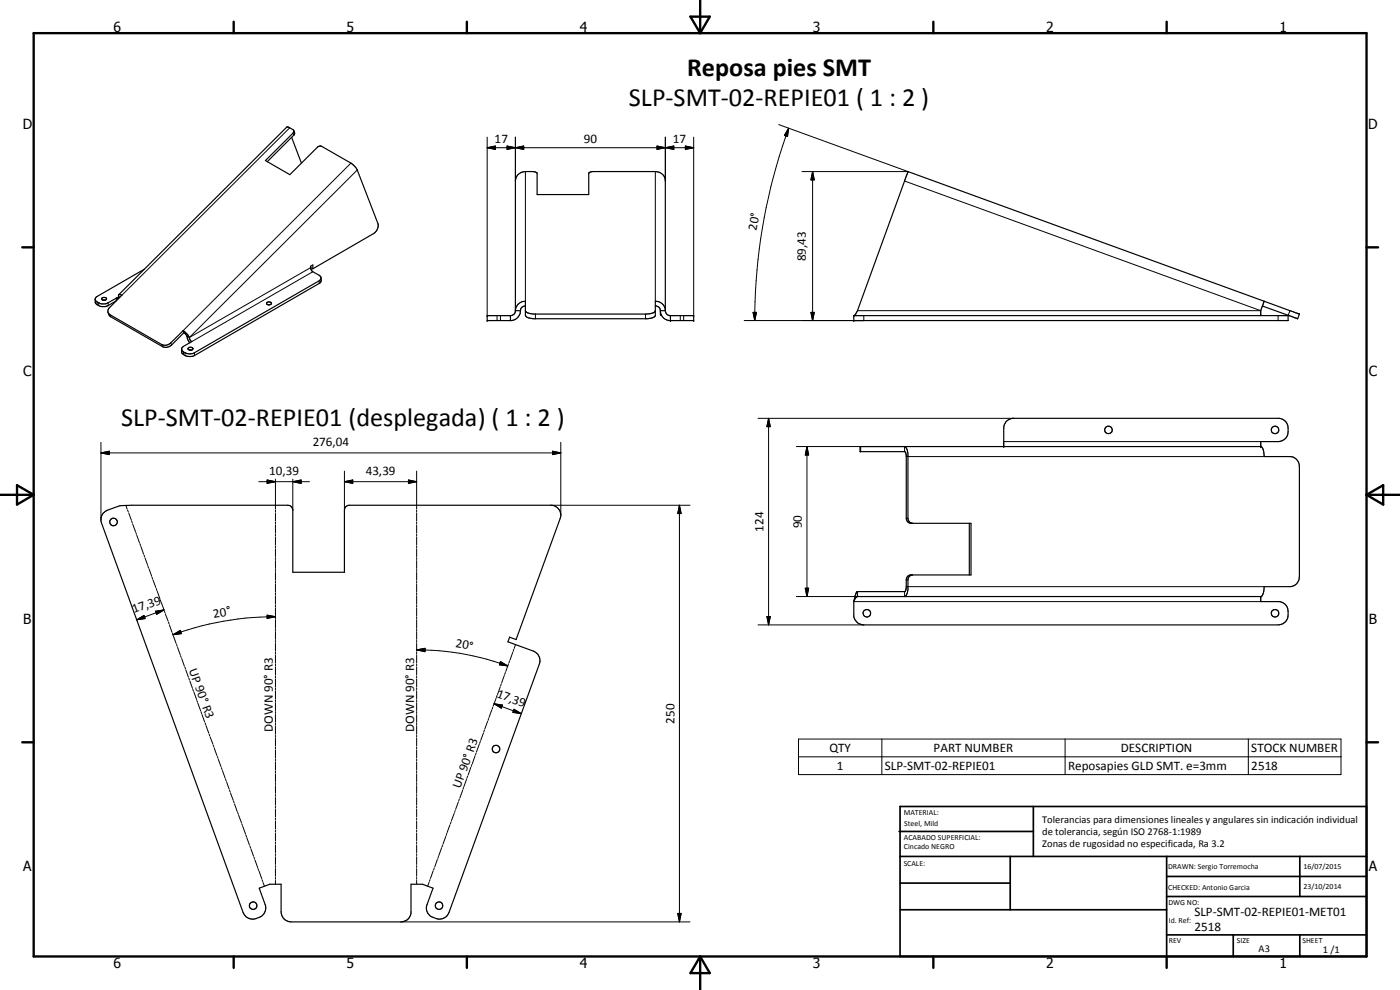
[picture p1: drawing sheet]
<svg xmlns="http://www.w3.org/2000/svg" width="420mm" height="297mm" viewBox="0 0 420 297" stroke-linecap="round" stroke-linejoin="round" font-family="sans-serif">
<g fill="none" stroke="#000" stroke-width=".35">
<path d="M88.2 39.2l.2 .8-.1 .4-8.1 8.1M87.5 41.2l3 7.7M30.6 89.5v-.1a.73 .73 0 0 1 .8-.2 .73 .73 0 0 1 .5 .7 .86 .86 0 0 1-1.4-.3zM31 90.1h.5M32.5 93.8l.5 .6 15.5 9a2.38 2.38 0 0 0 2.8-.5l3.6-3.7M34.9 89.5l-2.4 1.3a3.1 3.1 0 0 1-3.6-.4l-.3-.5M34.9 89.5v.7M35.6 88.4l1 .2-3.9 3.9a1.82 1.82 0 0 0 .4 2.4l15.7 9.1a2.38 2.38 0 0 0 2.7-.5l3.7-3.7M35.6 89l.3 .2M35.6 89l-.2 .5h-.5M35.6 88.4v.6M43.3 80.8l-14.1 8.1-.6 .6a1.6 1.6 0 0 0 1.3 2.3l2 .1 2.9-1.6"/>
<path d="M54.9 99.2l1.3 1.1 .6 1M54.9 99.2l.3 .6M55.2 99.8l.9 1.1M80 90.8a.74 .74 0 0 1 .9-.3 .74 .74 0 0 1 .5 .7 .86 .86 0 0 1-1.4-.2zM80.5 91.4h.5M93.2 80.2l.7 .4M93.9 80.6l18.2-10.5a2.95 2.95 0 0 0 1.3-3l-6.6-16.8-1.5-1.4-8.7-5-.6-.1-.6 .2-8.4 8.4-7.3-4.2 8.5-8.6-.3-.7-1.8-.8-50.5 50.3M93.9 80.6v-1.1l-.7 .4v.8l.4 .6 2.2 1.3a.89 .89 0 0 1 .5 .8 .89 .89 0 0 1-.5 .8l-37.4 21.6a2.87 2.87 0 0 1-3.9-.9M96.4 83.4l-.1 1.2-.3 .3-37.6 21.8a3 3 0 0 1-3.9-1l.2-1.4 2.9-1.8-.6-.6-.2-.6M153.2 94.7v1.5M154.7 93.2h1.5M154.7 93.2v-38.9a2.92 2.92 0 0 1 3-2.8h2.3l1.2 .4v6.5h15.5v-6.4l.7-.4 19.3-.1a2.97 2.97 0 0 1 3 2.4v39.3"/>
<path d="M154.7 93.2l-.4 1.1-1.1 .4M156.2 93.2a3 3 0 0 1-2.6 3h-7.4v-1.5h7M157.7 91.8a1.38 1.38 0 0 0-1.5 1.4M157.7 93.2a2.51 2.51 0 0 0 2.6 1h33.8a3.4 3.4 0 0 0 2.6-.9M196.7 91.8a1.38 1.38 0 0 1 1.5 1.4M198.2 93.2v1.3h.3M198.2 93.6a2.97 2.97 0 0 0 2.6 2.6h7.4v-1.5h-7M198.2 93.2h1.5M199.7 92.8a2.97 2.97 0 0 0-3-2.4v4.3a2.59 2.59 0 0 1-2.2 .9h-34.6a2.46 2.46 0 0 1-2.2-1v-4.2a2.97 2.97 0 0 0-3 2.8M199.7 93.2l.1 .6a1.34 1.34 0 0 0 1.4 .9M201.2 94.7v1.5M256.2 94.7h130.4v1.5h-130.4z"/>
<path d="M378.9 91.8l-.5 1.4v1.5M379.4 90.4l10.6 3.8-.7 1.4-10.4-3.8M379.4 90.4l-106.9-38.9-15.2 41.7-.5 1.1-.6 .4M379.4 90.4l-.5 1.4M379.4 90.4h.1M56.1 100.9l.2 .8 .7 1.2M56.1 100.9l.7 .4M56.9 105a.45 .45 0 0 1-.5-.5 .45 .45 0 0 1 .7-.3l.8 .4-.5 .5M56.9 105h.5M56.9 105l.2 .1M271.5 134a2.35 2.35 0 0 1 1 2.2v19.3a1.53 1.53 0 0 0 1.4 1.5M301.2 134v-5.5a2.93 2.93 0 0 1 2.7-3h80.1a3.2 3.2 0 0 1 2.6 4 2.96 2.96 0 0 1-3 3h-5.2v1.5"/>
<path d="M378.4 134a1.87 1.87 0 0 1 .9 1.8l.1 1.2h7.7a2.92 2.92 0 0 1 2.9 3v33a2.89 2.89 0 0 1-2.9 3h-7.7a3.8 3.8 0 0 1-.9 3h-121.2M378.4 134h-120.3v1.5h13.5l.2 .3 .2 .9v18.8a1.53 1.53 0 0 0 1.4 1.5h18v15.5h-18.3l-.7 .4-.3 .5-.1 2.9-.4 1.2h-14.4l-.4 .7-.6 2.3M31 154l.6-.5a13.3 13.3 0 0 1 8-1.9l47.3 .1 .7 .6 .3 .8v18.6h15.5v-18.6a1.45 1.45 0 0 1 1.4-1.5h60.5a2.97 2.97 0 0 1 2.8 4l-13.2 36.3-2-.7-.5 1.4 7.7 2.8a3 3 0 0 1 1.8 3.8l-27.2 74.6a3.2 3.2 0 0 1-4.7 1.5 2.99 2.99 0 0 1-1.8-3.9l1.8-4.9-3.2-1.2h-3.5v8.7a3 3 0 0 1-3 2.6h-32.9a3 3 0 0 1-3-3v-8.3h-3.4l-3.2 1.2 1.8 4.9a3.5 3.5 0 0 1-2.2 4.2 3.5 3.5 0 0 1-4.4-1.8l-42.7-117.6a3 3 0 0 1 .7-2.2zM290.9 157v15.5M257.3 179l-.4 .2-.7 1.3M257.3 177.5v1.5M273.6 172.5l-.7 .4-.3 .5-.2 3.8-.3 1.2-.5 .6M378.4 179v1.5h5.6a3.2 3.2 0 0 1 2.6 4 2.96 2.96 0 0 1-3 3h-124.4a3.1 3.1 0 0 1-3-2.6v-4.4"/>
<circle cx="332.7" cy="129" r="1.15"/>
<circle cx="382.6" cy="129" r="1.11"/>
<circle cx="34.1" cy="156.6" r="1.14"/>
<circle cx="260.2" cy="184" r="1.12"/>
<circle cx="382.7" cy="184" r="1.13"/>
<circle cx="148.9" cy="224.7" r="1.12"/>
<circle cx="76" cy="271.7" r="1.12"/>
<circle cx="131.8" cy="271.8" r="1.13"/>
</g>
<g fill="none" stroke="#000" stroke-width=".3">
<path d="M86.9 38.4l-50.3 50.2M87.9 40l.3 .6M233.7 37.4l38.8 14.1h-31.8M236.7 38.5l-.4 2.5-.9-.4zM236.7 38.5a168.5 168.5 0 0 0-10.2 57.7M105.3 48.9l-50.4 50.3M107.2 51l-50.4 50.3 36.4-21M146.2 44.3l2.5-.5v1zM146.2 44.3h62M146.2 41.1v53.6M152.2 43.8l2.5 .5-2.5 .5zM152.2 43.8l5 1v-1l-5 1z"/>
<path d="M154.7 44.3l2.5-.5v1zM154.7 41.1v13.2M157.7 51.5v38.9M196.7 51.5v38.9M197.2 43.8l2.5 .5-2.5 .5zM199.7 44.3l2.5-.5v1zM199.7 41.1v13.2M205.7 43.8l2.5 .5-2.5 .5zM208.2 41.1v53.6M243.9 51.5l.5 2.5h-1zM243.9 51.5v44.7M271.5 54.3l106.9 38.9h-121.1"/>
<path d="M29.2 90.6v.8M29.6 90.8v.9M32.5 90.8v.9M33 94.4l.2 .6M35.6 89l-.7 .5M93.9 81.5l-36.3 21M95.8 84.2v.8M149.2 94.7v1.5M150.2 94.7v1.5M160.7 94.2v1.4M193.7 94.2v1.4M204.2 94.7v1.5"/>
<path d="M205.2 94.7v1.5M226 93.7h1l-.5 2.5zM243.4 93.7h1l-.5 2.5zM259.2 94.7v1.5h-35.9M383.6 94.7v1.5M387.1 93.2l-.5 1.4M48.5 103.4l.3 .6M51.3 102.9l.2 .6M55.1 105.6v.8M55.5 105.8v.9M58.4 105.8v.9M30.3 135.9l2.5-.5v1z"/>
<path d="M30.3 135.9h138M30.3 132.7v23.2M165.8 135.4l2.5 .5-2.5 .5zM168.3 132.7v21.9M227.5 125.5h76.7M230.7 125.5l.5 2.5h-1zM230.7 125.5v62M239 134h32.5v1.5M242.2 134l.5 2.5h-1zM242.2 134v45M258.3 134v1.5M272 137h107.4"/>
<path d="M301.2 132.5h77.2M37.8 151.6l.4 1.2M38.3 153.1l.2 .5M38.6 153.9l.8 2.2M39.5 156.4l.2 .6M39.8 157.3l.9 2.2M40.8 159.8l.2 .5M77.7 144.5h15.2M80.2 144l2.5 .5-2.5 .5zM82.7 143.8v9M82.7 153.1v.6M82.7 154v2.3"/>
<path d="M82.7 156.6v.6M82.7 157.5v2.4M87.9 144.5l2.5-.5v1zM87.9 143.8v9.3M103.4 144.5l2.5-.5v1zM103.4 144.5h21.6M103.4 141.4v11.7M122.6 144l2.4 .5-2.4 .5zM125 141.4v11.4M125 153.1v.6M125 154v2.3M125 156.6v.6"/>
<path d="M125 157.5v2.4M165.3 151.6h41.8M203.9 151.6l.5 2.5h-1zM203.9 151.6v125M272 155.5h.5M41.1 160.6l.8 2.3M42 163.1l.2 .6M42.3 164l.8 2.2M43.2 166.5l.2 .5M43.5 167.3l.8 2.3M44.4 169.8l.2 .6M44.7 170.7l.8 2.2"/>
<path d="M45.6 173.2l.2 .6M45.9 174l.9 2.3M46.9 176.6l.2 .6M47.2 177.4l.8 2.3M48.1 180l.2 .5M82.7 160.2v.6M82.7 161.1v2.3M82.7 163.7v.6M82.7 164.6v2.4M82.7 167.3v.6M82.7 168.2v2.4M82.7 170.9v.5"/>
<path d="M82.7 171.7v2.4M82.7 174.4v.6M82.7 175.3v2.4M82.7 177.9v.7M82.7 178.8v2.4M125 160.2v.6M125 161.1v2.3M125 163.7v.6M125 164.6v2.4M125 167.3v.6M125 168.2v2.4M125 170.9v.5"/>
<path d="M125 171.7v2.4M125 174.4v.6M125 175.3v2.4M125 177.9v.7M125 178.8v2.4M241.7 176.5h1l-.5 2.5zM271.5 177.5v1.5h-32.5M272 174h.5M272 176h107.4M41.1 186l2.1-1.3 .3 .9zM46.7 183.4l2.5-.4-2.2 1.3zM48.4 180.8l.8 2.2"/>
<path d="M49.2 183l-8.1 3M49.3 183.3l.2 .6M49.6 184.1l.8 2.3M50.5 186.6l.2 .6M50.8 187.5l.8 2.2M51.8 190l.2 .6M51.9 190.5l2.2-1.4 .3 1zM52.1 190.9l.8 2.2M53 193.4l.2 .5M53.3 194.2l.8 2.3M54.2 196.7l.2 .6M54.5 197.6l.8 2.2"/>
<path d="M80.2 184.6l2.5 .4-2.5 .5zM82.7 181.5v.6M82.7 182.4v2.4M82.7 185v.7M82.7 185.9v2.4M82.7 188.6v.6M82.7 189.5v2.4M82.7 192.2v.5M82.7 193v2.4M82.7 195.7v.6M82.7 196.6v2.4M82.7 199.3v.6"/>
<path d="M82.7 185a90.8 90.8 0 0 0-30.8 5.5M125 195l2.6-.5-.1 1zM125 181.5v.6M125 182.4v2.4M125 185v.7M125 185.9v2.4M125 188.6v.6M125 189.5v2.4M125 192.2v.5M125 193v2.4M125 195.7v.6M125 196.6v2.4"/>
<path d="M125 199.3v.6M125 195a78.2 78.2 0 0 1 27.4 4.8M150.2 198.5l2.2 1.3-2.5-.3zM152.6 199.2l-.8 2.3M152.9 198.3l-.2 .6M153.9 195.7l-.8 2.3M154.2 194.9l-.2 .6M154.7 193.4l-.4 1.2M227.5 187.5h31.7M230.2 185h1l-.5 2.5zM256.2 180.5h122.2M55.4 200.1l.3 .6"/>
<path d="M55.7 201l.8 2.2M56.7 203.5l.1 .5M57 204.3l.8 2.2M57.9 206.8l.2 .6M58.2 207.6l.8 2.3M59.1 210.2l.2 .5M59.4 211l.8 2.3M60.3 213.5l.2 .6M60.6 214.4l.8 2.2M61.5 216.9l.3 .6M61.8 217.7l.8 2.3M82.7 200.2v2.3"/>
<path d="M82.7 202.8v.6M82.7 203.7v2.4M82.7 206.4v.6M82.7 207.3v2.3M82.7 209.9v.6M82.7 210.8v2.4M82.7 213.5v.6M82.7 214.4v2.3M82.7 217v.6M82.7 217.9v2.4M125 200.2v2.3M125 202.8v.6"/>
<path d="M125 203.7v2.4M125 206.4v.6M125 207.3v2.3M125 209.9v.6M125 210.8v2.4M125 213.5v.6M125 214.4v2.3M125 217v.6M125 217.9v2.4M145.1 219.9l-.8 2.3M145.4 219l-.2 .6M146.3 216.5l-.8 2.2"/>
<path d="M146.7 215.6l-.2 .6M147.6 213l-.8 2.3M147.9 212.1l-.2 .6M148.3 211.2l2.5 .3-.4 1zM148.3 211.2l8.2 2.9M148.9 209.5l-.9 2.3M149.2 208.7l-.2 .6M150.1 206.1l-.8 2.3M150.4 205.2l-.2 .6M151.4 202.6l-.9 2.3M151.7 201.8l-.2 .6M154.3 212.8l2.2 1.3-2.6-.4z"/>
<path d="M62.8 220.3l.1 .5M63.1 221.1l.8 2.2M64 223.6l.2 .6M64.3 224.5l.8 2.2M65.2 227l.2 .5M65.5 227.8l.8 2.2M66.5 230.3l.1 .6M66.7 231.2l.9 2.2M67.6 233.7l.2 .5M68 234.5l.8 2.3M68.9 237.1l.2 .5M69.2 237.9l.8 2.3"/>
<path d="M82.7 220.6v.6M82.7 221.5v2.4M82.7 224.2v.5M82.7 225v2.4M82.7 227.7v.6M82.7 228.6v2.4M82.7 231.3v.6M82.7 232.2v2.3M82.7 234.8v.6M82.7 235.7v2.3M82.7 238.4v.5M82.7 239.3v2.3"/>
<path d="M125 220.6v.6M125 221.5v2.4M125 224.2v.5M125 225v2.4M125 227.7v.6M125 228.6v2.4M125 231.3v.6M125 232.2v2.3M125 234.8v.6M125 235.7v2.3M125 238.4v.5M125 239.3v2.3"/>
<path d="M137.9 239.7l-.2 .6M138.8 237.2l-.8 2.2M139.1 236.3l-.2 .6M140.1 233.7l-.9 2.3M140.4 232.8l-.2 .6M141.3 230.3l-.8 2.2M141.6 229.4l-.2 .6M142.6 226.8l-.8 2.3M142.9 225.9l-.2 .6M143.8 223.3l-.8 2.3M144.2 222.5l-.3 .6M239.6 221.7h162.9v10.7h-162.9z"/>
<path d="M239.6 227.1h162.9M264.7 221.7v10.7M319.6 221.7v10.7M374.6 221.7v10.7M70.1 240.4l.2 .6M70.4 241.3l.8 2.2M71.3 243.8l.2 .5M71.6 244.6l.9 2.2M72.5 247.1l.3 .6M72.8 247.9l.9 2.3M73.8 250.5l.2 .6M74.1 251.3l.8 2.3"/>
<path d="M75 253.9l.2 .5M75.3 254.7l.8 2.2M76.2 257.2l.2 .6M76.5 258.1l.8 2.2M82.7 241.9v.6M82.7 242.8v2.4M82.7 245.5v.5M82.7 246.4v2.3M82.7 249v.6M82.7 249.9v2.4M82.7 252.6v.6M82.7 253.5v2.3"/>
<path d="M82.7 256.2v.5M82.7 257v2.4M82.7 259.7v.6M125 241.9v.6M125 242.8v2.4M125 245.5v.5M125 246.4v2.3M125 249v.6M125 249.9v2.4M125 252.6v.6M125 253.5v2.3M125 256.2v.5"/>
<path d="M125 257v2.4M125 259.7v.6M131.3 257.9l-.8 2.2M131.6 257l-.2 .6M132.5 254.4l-.8 2.3M132.9 253.5l-.3 .6M133.8 251l-.8 2.2M134.1 250.1l-.2 .6M135 247.5l-.8 2.3M135.4 246.6l-.2 .6M136.3 244.1l-.8 2.2M136.6 243.2l-.2 .6"/>
<path d="M137.6 240.6l-.9 2.3M77.4 260.6l.2 .6M77.8 261.4l.8 2.3M78.6 263.9l.3 .6M78.9 264.8l.5 1.1M82.7 260.6v2.3M82.7 263.3v.5M82.7 264.2v1.1M120.3 276.6h86.8M125 260.6v2.3M125 263.3v.5M125 264.2v1.1"/>
<path d="M128.8 264.8l-.5 1.1M129.1 263.9l-.2 .6M130 261.3l-.8 2.3M130.3 260.4l-.2 .6M203.4 274.1h1l-.5 2.5z"/>
</g>
<g fill="#000">
<circle cx="146.2" cy="94.7" r=".18"/>
<circle cx="146.2" cy="96.2" r=".18"/>
<circle cx="201.2" cy="94.7" r=".18"/>
<circle cx="201.2" cy="96.2" r=".18"/>
<circle cx="208.2" cy="94.7" r=".18"/>
<circle cx="208.2" cy="96.2" r=".18"/>
<circle cx="256.2" cy="94.7" r=".18"/>
<circle cx="256.2" cy="96.2" r=".18"/>
<circle cx="301.2" cy="134" r=".18"/>
<circle cx="378.4" cy="134" r=".18"/>
</g>
<g fill="none" stroke="#000" stroke-width=".71">
<path d="M10.1 9.9h400v277.1h-400zM70.1 6.5v3.4M140.1 6.5v3.4M207.2 5h5.8l-2.9 4.9zM210.1 0v9.9M280.1 6.5v3.4M350.1 6.5v3.4M6.7 74.2h3.4M410.1 74.2h3.5M.1 148.5h10M5.1 145.6l5 2.9-5 2.9zM410.1 148.5h10"/>
<path d="M410.1 148.5l5-2.9v5.8zM6.7 222.7h3.4M410.1 222.7h3.5M70.1 287v3.4M140.1 287v3.4M210.1 287v10M210.1 287l2.9 5h-5.8zM280.1 287v3.4M350.1 287v3.4"/>
</g>
<g fill="none" stroke="#000" stroke-width=".51">
<path d="M269.8 249.5h40.3M270.1 242h140v45h-140zM270.1 257h140M303.2 257v16M310.1 242v15M350.1 257v30M390.1 257v12M270.1 265h33.1M270.1 273h80M350.1 269h60M350.1 263h60M350.1 280.5h60"/>
<path d="M370.1 280.5v6.5M390.1 280.5v6.5"/>
</g>
<g fill="#000">
<path d="M146.2 44.3l2.5-.5v1zM152.2 43.8l2.5 .5-2.5 .5zM154.7 44.3l2.5-.5v1zM197.2 43.8l2.5 .5-2.5 .5zM199.7 44.3l2.5-.5v1zM205.7 43.8l2.5 .5-2.5 .5zM236.7 38.5l-.4 2.5-.9-.4zM243.9 51.5l.5 2.5h-1zM226 93.7h1l-.5 2.5zM243.4 93.7h1l-.5 2.5zM30.3 135.9l2.5-.5v1zM165.8 135.4l2.5 .5-2.5 .5z"/>
<path d="M230.7 125.5l.5 2.5h-1zM242.2 134l.5 2.5h-1zM80.2 144l2.5 .5-2.5 .5zM87.9 144.5l2.5-.5v1zM103.4 144.5l2.5-.5v1zM122.6 144l2.4 .5-2.4 .5zM203.9 151.6l.5 2.5h-1zM241.7 176.5h1l-.5 2.5zM41.1 186l2.1-1.3 .3 .9zM46.7 183.4l2.5-.4-2.2 1.3zM51.9 190.5l2.2-1.4 .3 1zM80.2 184.6l2.5 .4-2.5 .5z"/>
<path d="M125 195l2.6-.5-.1 1zM150.2 198.5l2.2 1.3-2.5-.3zM230.2 185h1l-.5 2.5zM148.3 211.2l2.5 .3-.4 1zM154.3 212.8l2.2 1.3-2.6-.4zM203.4 274.1h1l-.5 2.5z"/>
</g>
<g font-size="7.9">
<text x="206.2" y="22.9">Reposa pies SMT</text>
<text x="188.8" y="31.9">SLP-SMT-02-REPIE01 ( 1 : 2 )</text>
<text x="36.4" y="127.9">SLP-SMT-02-REPIE01 (desplegada) ( 1 : 2 )</text>
</g>
<g font-size="4.2">
<text x="34" y="9.6">6</text>
<text x="104" y="9.6">5</text>
<text x="174" y="9.6">4</text>
<text x="244" y="9.6">3</text>
<text x="314" y="9.6">2</text>
<text x="384" y="9.6">1</text>
<text x="6.8" y="38.7">D</text>
<text x="410.6" y="38.7">D</text>
<text x="7" y="112.9">C</text>
<text x="410.8" y="112.9">C</text>
<text x="7" y="187.1">B</text>
<text x="410.8" y="187.1">B</text>
<text x="7" y="261.4">A</text>
<text x="410.8" y="261.4">A</text>
<text x="34" y="290.4">6</text>
<text x="104" y="290.4">5</text>
<text x="174" y="290.4">4</text>
<text x="244" y="290.4">3</text>
<text x="314" y="290.4">2</text>
<text x="384" y="290.4">1</text>
</g>
<g font-size="3.9">
<text x="148.5" y="42.8">17</text>
<text x="175.2" y="42.8">90</text>
<text x="202" y="42.8">17</text>
<text x="227.1" y="69.3" transform="rotate(-80 227.1 69.3)">20°</text>
<text x="241.8" y="78.4" transform="rotate(-90 241.8 78.4)">89,43</text>
<text x="93.8" y="133.9">276,04</text>
<text x="80.8" y="142.5">10,39</text>
<text x="109.8" y="142.5">43,39</text>
<text x="229.1" y="159.5" transform="rotate(-90 229.1 159.5)">124</text>
<text x="240.6" y="158.5" transform="rotate(-90 240.6 158.5)">90</text>
<text x="40.2" y="184.1" transform="rotate(-20 40.2 184.1)">17,39</text>
<text x="64.2" y="185.3" transform="rotate(-10 64.2 185.3)">20°</text>
<text x="136.6" y="194.2" transform="rotate(10 136.6 194.2)">20°</text>
<text x="56.7" y="201.1" transform="rotate(70 56.7 201.1)">UP 90° R3</text>
<text x="148.9" y="209.2" transform="rotate(20 148.9 209.2)">17,39</text>
<text x="81.9" y="219.6" transform="rotate(-90 81.9 219.6)">DOWN 90° R3</text>
<text x="124.3" y="219.6" transform="rotate(-90 124.3 219.6)">DOWN 90° R3</text>
<text x="202.4" y="217.1" transform="rotate(-90 202.4 217.1)">250</text>
<text x="248.9" y="225.7">QTY</text>
<text x="280.2" y="225.7">PART NUMBER</text>
<text x="336.4" y="225.7">DESCRIPTION</text>
<text x="375.5" y="225.7">STOCK NUMBER</text>
<text x="251.2" y="231">1</text>
<text x="265.5" y="231">SLP-SMT-02-REPIE01</text>
<text x="320.5" y="231">Reposapies GLD SMT. e=3mm</text>
<text x="375.5" y="231">2518</text>
<text x="138.1" y="236.9" transform="rotate(-70 138.1 236.9)">UP 90° R3</text>
<text x="358.5" y="275">SLP-SMT-02-REPIE01-MET01</text>
<text x="358.5" y="279.4">2518</text>
</g>
<g font-size="3.1">
<text x="312.7" y="246.8">Tolerancias para dimensiones lineales y angulares sin indicación individual</text>
<text x="312.7" y="250.4">de tolerancia, según ISO 2768-1:1989</text>
<text x="312.7" y="254">Zonas de rugosidad no especificada, Ra 3.2</text>
<text x="377.7" y="285.6">A3</text>
<text x="397" y="285.9">1 /1</text>
</g>
<g font-size="2.4">
<text x="271.2" y="244.4">MATERIAL:</text>
<text x="271.3" y="252">ACABADO SUPERFICIAL:</text>
<text x="271.4" y="247.9">Steel, Mild</text>
<text x="271.3" y="254.6">Cincado NEGRO</text>
<text x="271.2" y="259.7">SCALE:</text>
<text x="350.6" y="260.8">DRAWN: Sergio Torremocha</text>
<text x="391.2" y="260.6">16/07/2015</text>
<text x="350.6" y="267">CHECKED: Antonio Garcia</text>
<text x="391.2" y="266.7">23/10/2014</text>
<text x="350.6" y="271.4">DWG NO:</text>
<text x="350.8" y="276.9">Id. Ref:</text>
<text x="350.8" y="282.8">REV</text>
<text x="371.2" y="282.9">SIZE</text>
<text x="390.9" y="282.9">SHEET</text>
</g>
</svg>
